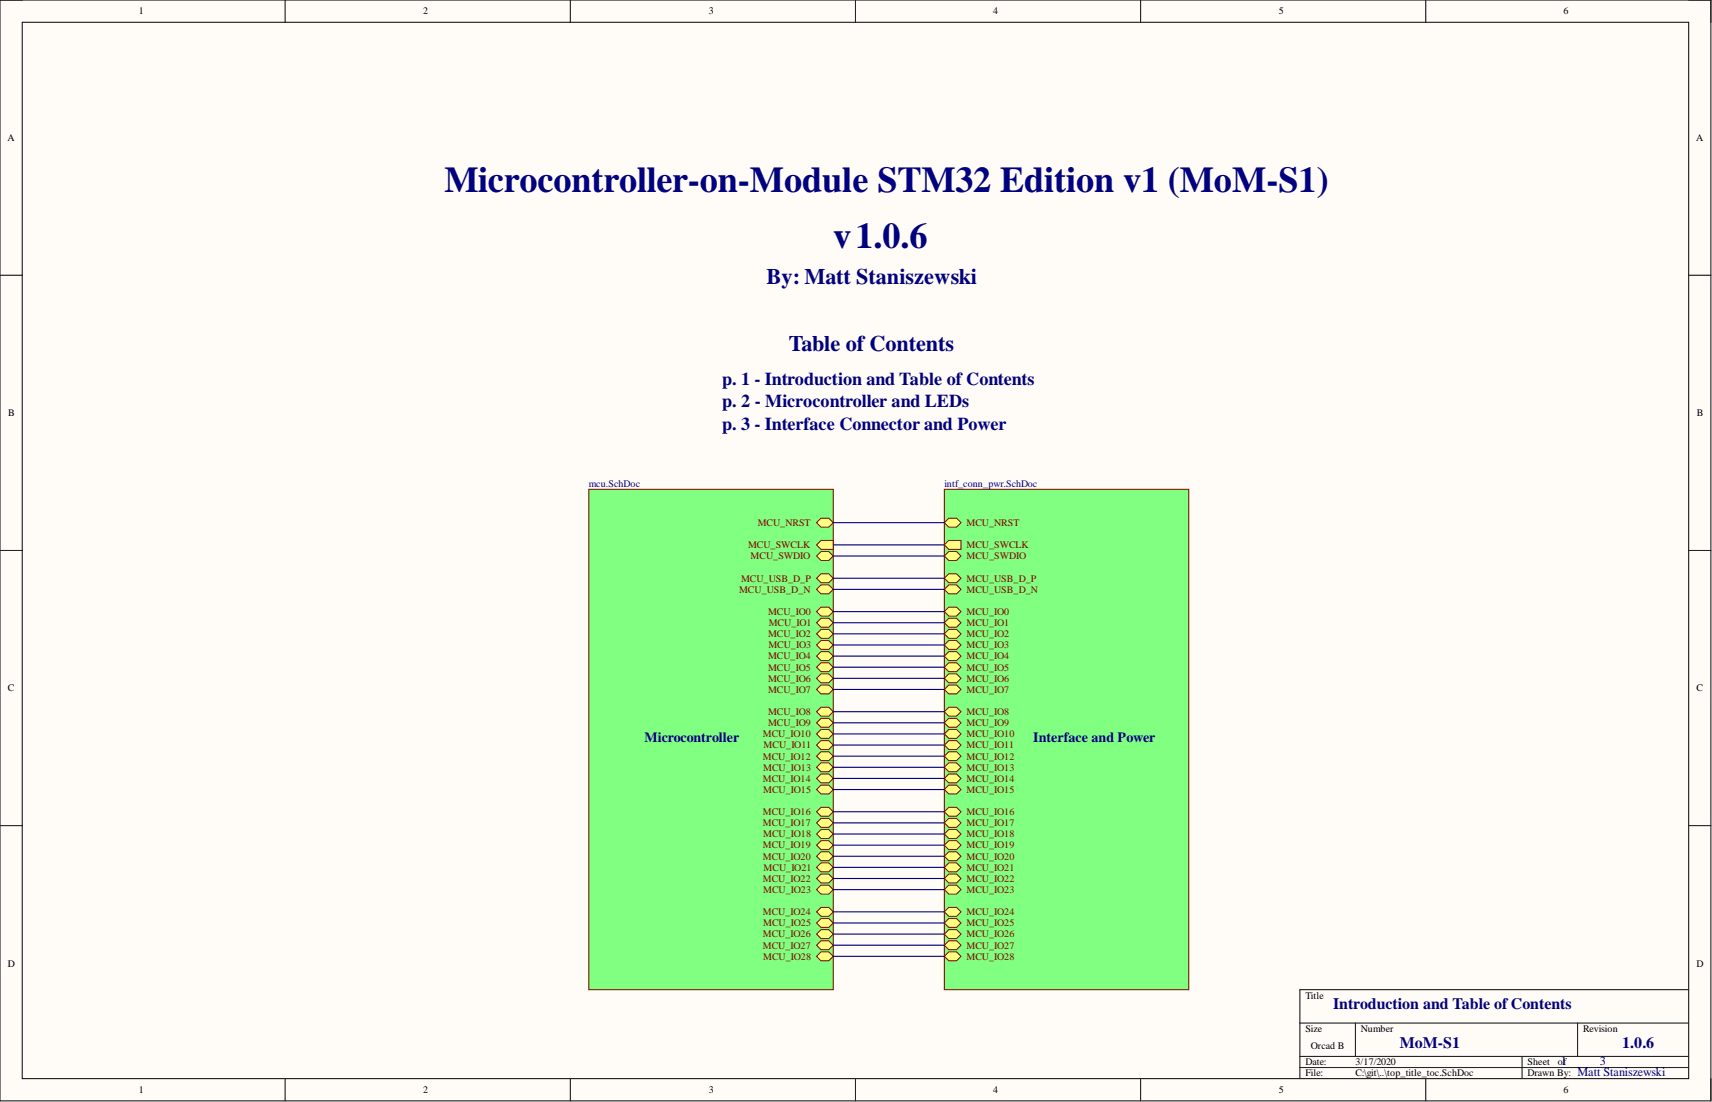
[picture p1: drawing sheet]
<svg xmlns="http://www.w3.org/2000/svg" width="391mm" height="252mm" viewBox="0 0 391 252" stroke-linecap="round" stroke-linejoin="round" font-family="sans-serif">
<path d="M0 0h390.6v251.3h-390.6z" fill-rule="evenodd" fill="#fffcf8"/>
<path d="M0 0h390.6v251.3h-390.6z" fill="none" stroke="#000" stroke-width=".23"/>
<path d="M5.1 5.1h380.5v241.1h-380.5z" fill-rule="evenodd" fill="#fffcf8"/>
<g fill="none" stroke="#000" stroke-width=".23">
<path d="M0 0h5.1M5.1 5.1h380.5v241.1h-380.5zM65.1 0v5.1M130.2 0v5.1M195.3 0v5.1M260.4 0v5.1M325.5 0v5.1M385.6 0h5v5.1M0 62.8h5.1M385.6 62.8h5M0 125.6h5.1M385.6 125.6h5"/>
<path d="M0 188.5h5.1M385.6 188.5h5M296.8 233.5h88.8M309.5 233.5v7.6M360.2 233.5v7.6M385.6 225.9h-88.8v20.3M65.1 246.2v5.1M130.2 246.2v5.1M195.3 246.2v5.1M260.4 246.2v5.1M296.8 241.1h88.8M296.8 243.7h88.8"/>
<path d="M325.5 246.2v5.1M347.5 241.1v5.1M390.6 246.2v5.1"/>
</g>
<path d="M134.4 111.7h55.8v114.2h-55.8z" fill-rule="evenodd" fill="#80ff80"/>
<path d="M134.4 111.7h55.8v114.2h-55.8z" fill="none" stroke="#800000" stroke-width=".23"/>
<path d="M187.5 131h1.7l1 1-1 1h-1.7l-1.1-1z" fill-rule="evenodd" fill="#ffff80"/>
<path d="M187.5 131h1.7l1 1-1 1h-1.7l-1.1-1z" fill="none" stroke="#800000" stroke-width=".23"/>
<path d="M187.5 133.5h1.7l1 1-1 1h-1.7l-1.1-1z" fill-rule="evenodd" fill="#ffff80"/>
<path d="M187.5 133.5h1.7l1 1-1 1h-1.7l-1.1-1z" fill="none" stroke="#800000" stroke-width=".23"/>
<path d="M187.5 123.4h2.7v2h-2.7l-1.1-1z" fill-rule="evenodd" fill="#ffff80"/>
<path d="M187.5 123.4h2.7v2h-2.7l-1.1-1z" fill="none" stroke="#800000" stroke-width=".23"/>
<path d="M187.5 125.9h1.7l1 1-1 1h-1.7l-1.1-1z" fill-rule="evenodd" fill="#ffff80"/>
<path d="M187.5 125.9h1.7l1 1-1 1h-1.7l-1.1-1z" fill="none" stroke="#800000" stroke-width=".23"/>
<path d="M187.5 217.3h1.7l1 1-1 1h-1.7l-1.1-1z" fill-rule="evenodd" fill="#ffff80"/>
<path d="M187.5 217.3h1.7l1 1-1 1h-1.7l-1.1-1z" fill="none" stroke="#800000" stroke-width=".23"/>
<path d="M187.5 212.2h1.7l1 1-1 1h-1.7l-1.1-1z" fill-rule="evenodd" fill="#ffff80"/>
<path d="M187.5 212.2h1.7l1 1-1 1h-1.7l-1.1-1z" fill="none" stroke="#800000" stroke-width=".23"/>
<path d="M187.5 207.1h1.7l1 1-1 1h-1.7l-1.1-1z" fill-rule="evenodd" fill="#ffff80"/>
<path d="M187.5 207.1h1.7l1 1-1 1h-1.7l-1.1-1z" fill="none" stroke="#800000" stroke-width=".23"/>
<path d="M187.5 214.7h1.7l1 1-1 1.1h-1.7l-1.1-1.1z" fill-rule="evenodd" fill="#ffff80"/>
<path d="M187.5 214.7h1.7l1 1-1 1.1h-1.7l-1.1-1.1z" fill="none" stroke="#800000" stroke-width=".23"/>
<path d="M187.5 197h1.7l1 1-1 1h-1.7l-1.1-1z" fill-rule="evenodd" fill="#ffff80"/>
<path d="M187.5 197h1.7l1 1-1 1h-1.7l-1.1-1z" fill="none" stroke="#800000" stroke-width=".23"/>
<path d="M187.5 199.5h1.7l1 1-1 1h-1.7l-1.1-1z" fill-rule="evenodd" fill="#ffff80"/>
<path d="M187.5 199.5h1.7l1 1-1 1h-1.7l-1.1-1z" fill="none" stroke="#800000" stroke-width=".23"/>
<path d="M187.5 209.7h1.7l1 1-1 1h-1.7l-1.1-1z" fill-rule="evenodd" fill="#ffff80"/>
<path d="M187.5 209.7h1.7l1 1-1 1h-1.7l-1.1-1z" fill="none" stroke="#800000" stroke-width=".23"/>
<path d="M187.5 202h1.7l1 1.1-1 1h-1.7l-1.1-1z" fill-rule="evenodd" fill="#ffff80"/>
<path d="M187.5 202h1.7l1 1.1-1 1h-1.7l-1.1-1z" fill="none" stroke="#800000" stroke-width=".23"/>
<path d="M187.5 186.8h1.7l1 1-1 1h-1.7l-1.1-1z" fill-rule="evenodd" fill="#ffff80"/>
<path d="M187.5 186.8h1.7l1 1-1 1h-1.7l-1.1-1z" fill="none" stroke="#800000" stroke-width=".23"/>
<path d="M187.5 189.3h1.7l1 1.1-1 1h-1.7l-1.1-1z" fill-rule="evenodd" fill="#ffff80"/>
<path d="M187.5 189.3h1.7l1 1.1-1 1h-1.7l-1.1-1z" fill="none" stroke="#800000" stroke-width=".23"/>
<path d="M187.5 179.2h1.7l1 1-1 1h-1.7l-1.1-1z" fill-rule="evenodd" fill="#ffff80"/>
<path d="M187.5 179.2h1.7l1 1-1 1h-1.7l-1.1-1z" fill="none" stroke="#800000" stroke-width=".23"/>
<path d="M187.5 176.7h1.7l1 1-1 1h-1.7l-1.1-1z" fill-rule="evenodd" fill="#ffff80"/>
<path d="M187.5 176.7h1.7l1 1-1 1h-1.7l-1.1-1z" fill="none" stroke="#800000" stroke-width=".23"/>
<path d="M187.5 166.5h1.7l1 1-1 1h-1.7l-1.1-1z" fill-rule="evenodd" fill="#ffff80"/>
<path d="M187.5 166.5h1.7l1 1-1 1h-1.7l-1.1-1z" fill="none" stroke="#800000" stroke-width=".23"/>
<path d="M187.5 164h1.7l1 1-1 1h-1.7l-1.1-1z" fill-rule="evenodd" fill="#ffff80"/>
<path d="M187.5 164h1.7l1 1-1 1h-1.7l-1.1-1z" fill="none" stroke="#800000" stroke-width=".23"/>
<path d="M187.5 184.3h1.7l1 1-1 1h-1.7l-1.1-1z" fill-rule="evenodd" fill="#ffff80"/>
<path d="M187.5 184.3h1.7l1 1-1 1h-1.7l-1.1-1z" fill="none" stroke="#800000" stroke-width=".23"/>
<path d="M187.5 174.1h1.7l1 1-1 1.1h-1.7l-1.1-1.1z" fill-rule="evenodd" fill="#ffff80"/>
<path d="M187.5 174.1h1.7l1 1-1 1.1h-1.7l-1.1-1.1z" fill="none" stroke="#800000" stroke-width=".23"/>
<path d="M187.5 194.4h1.7l1 1-1 1.1h-1.7l-1.1-1.1z" fill-rule="evenodd" fill="#ffff80"/>
<path d="M187.5 194.4h1.7l1 1-1 1.1h-1.7l-1.1-1.1z" fill="none" stroke="#800000" stroke-width=".23"/>
<path d="M187.5 156.4h1.7l1 1-1 1h-1.7l-1.1-1z" fill-rule="evenodd" fill="#ffff80"/>
<path d="M187.5 156.4h1.7l1 1-1 1h-1.7l-1.1-1z" fill="none" stroke="#800000" stroke-width=".23"/>
<path d="M187.5 171.6h1.7l1 1-1 1h-1.7l-1.1-1z" fill-rule="evenodd" fill="#ffff80"/>
<path d="M187.5 171.6h1.7l1 1-1 1h-1.7l-1.1-1z" fill="none" stroke="#800000" stroke-width=".23"/>
<path d="M187.5 191.9h1.7l1 1-1 1h-1.7l-1.1-1z" fill-rule="evenodd" fill="#ffff80"/>
<path d="M187.5 191.9h1.7l1 1-1 1h-1.7l-1.1-1z" fill="none" stroke="#800000" stroke-width=".23"/>
<path d="M187.5 161.4h1.7l1 1-1 1.1h-1.7l-1.1-1.1z" fill-rule="evenodd" fill="#ffff80"/>
<path d="M187.5 161.4h1.7l1 1-1 1.1h-1.7l-1.1-1.1z" fill="none" stroke="#800000" stroke-width=".23"/>
<path d="M187.5 169h1.7l1 1.1-1 1h-1.7l-1.1-1z" fill-rule="evenodd" fill="#ffff80"/>
<path d="M187.5 169h1.7l1 1.1-1 1h-1.7l-1.1-1z" fill="none" stroke="#800000" stroke-width=".23"/>
<path d="M187.5 153.8h1.7l1 1-1 1h-1.7l-1.1-1z" fill-rule="evenodd" fill="#ffff80"/>
<path d="M187.5 153.8h1.7l1 1-1 1h-1.7l-1.1-1z" fill="none" stroke="#800000" stroke-width=".23"/>
<path d="M187.5 148.7h1.7l1 1.1-1 1h-1.7l-1.1-1z" fill-rule="evenodd" fill="#ffff80"/>
<path d="M187.5 148.7h1.7l1 1.1-1 1h-1.7l-1.1-1z" fill="none" stroke="#800000" stroke-width=".23"/>
<path d="M187.5 141.1h1.7l1 1-1 1.1h-1.7l-1.1-1.1z" fill-rule="evenodd" fill="#ffff80"/>
<path d="M187.5 141.1h1.7l1 1-1 1.1h-1.7l-1.1-1.1z" fill="none" stroke="#800000" stroke-width=".23"/>
<path d="M187.5 146.2h1.7l1 1-1 1h-1.7l-1.1-1z" fill-rule="evenodd" fill="#ffff80"/>
<path d="M187.5 146.2h1.7l1 1-1 1h-1.7l-1.1-1z" fill="none" stroke="#800000" stroke-width=".23"/>
<path d="M187.5 151.3h1.7l1 1-1 1h-1.7l-1.1-1z" fill-rule="evenodd" fill="#ffff80"/>
<path d="M187.5 151.3h1.7l1 1-1 1h-1.7l-1.1-1z" fill="none" stroke="#800000" stroke-width=".23"/>
<path d="M187.5 138.6h1.7l1 1-1 1h-1.7l-1.1-1z" fill-rule="evenodd" fill="#ffff80"/>
<path d="M187.5 138.6h1.7l1 1-1 1h-1.7l-1.1-1z" fill="none" stroke="#800000" stroke-width=".23"/>
<path d="M187.5 143.7h1.7l1 1-1 1h-1.7l-1.1-1z" fill-rule="evenodd" fill="#ffff80"/>
<path d="M187.5 143.7h1.7l1 1-1 1h-1.7l-1.1-1z" fill="none" stroke="#800000" stroke-width=".23"/>
<path d="M187.5 118.3h1.7l1 1-1 1h-1.7l-1.1-1z" fill-rule="evenodd" fill="#ffff80"/>
<path d="M187.5 118.3h1.7l1 1-1 1h-1.7l-1.1-1z" fill="none" stroke="#800000" stroke-width=".23"/>
<path d="M215.6 111.7h55.8v114.2h-55.8z" fill-rule="evenodd" fill="#80ff80"/>
<path d="M215.6 111.7h55.8v114.2h-55.8z" fill="none" stroke="#800000" stroke-width=".23"/>
<path d="M216.6 118.3h1.8l1 1-1 1h-1.8l-1-1z" fill-rule="evenodd" fill="#ffff80"/>
<path d="M216.6 118.3h1.8l1 1-1 1h-1.8l-1-1z" fill="none" stroke="#800000" stroke-width=".23"/>
<path d="M216.6 131h1.8l1 1-1 1h-1.8l-1-1z" fill-rule="evenodd" fill="#ffff80"/>
<path d="M216.6 131h1.8l1 1-1 1h-1.8l-1-1z" fill="none" stroke="#800000" stroke-width=".23"/>
<path d="M216.6 133.5h1.8l1 1-1 1h-1.8l-1-1z" fill-rule="evenodd" fill="#ffff80"/>
<path d="M216.6 133.5h1.8l1 1-1 1h-1.8l-1-1z" fill="none" stroke="#800000" stroke-width=".23"/>
<path d="M216.6 123.4h2.8v2h-2.8l-1-1z" fill-rule="evenodd" fill="#ffff80"/>
<path d="M216.6 123.4h2.8v2h-2.8l-1-1z" fill="none" stroke="#800000" stroke-width=".23"/>
<path d="M216.6 125.9h1.8l1 1-1 1h-1.8l-1-1z" fill-rule="evenodd" fill="#ffff80"/>
<path d="M216.6 125.9h1.8l1 1-1 1h-1.8l-1-1z" fill="none" stroke="#800000" stroke-width=".23"/>
<path d="M216.6 217.3h1.8l1 1-1 1h-1.8l-1-1z" fill-rule="evenodd" fill="#ffff80"/>
<path d="M216.6 217.3h1.8l1 1-1 1h-1.8l-1-1z" fill="none" stroke="#800000" stroke-width=".23"/>
<path d="M216.6 214.7h1.8l1 1-1 1.1h-1.8l-1-1.1z" fill-rule="evenodd" fill="#ffff80"/>
<path d="M216.6 214.7h1.8l1 1-1 1.1h-1.8l-1-1.1z" fill="none" stroke="#800000" stroke-width=".23"/>
<path d="M216.6 212.2h1.8l1 1-1 1h-1.8l-1-1z" fill-rule="evenodd" fill="#ffff80"/>
<path d="M216.6 212.2h1.8l1 1-1 1h-1.8l-1-1z" fill="none" stroke="#800000" stroke-width=".23"/>
<path d="M216.6 209.7h1.8l1 1-1 1h-1.8l-1-1z" fill-rule="evenodd" fill="#ffff80"/>
<path d="M216.6 209.7h1.8l1 1-1 1h-1.8l-1-1z" fill="none" stroke="#800000" stroke-width=".23"/>
<path d="M216.6 207.1h1.8l1 1-1 1h-1.8l-1-1z" fill-rule="evenodd" fill="#ffff80"/>
<path d="M216.6 207.1h1.8l1 1-1 1h-1.8l-1-1z" fill="none" stroke="#800000" stroke-width=".23"/>
<path d="M216.6 202h1.8l1 1.1-1 1h-1.8l-1-1z" fill-rule="evenodd" fill="#ffff80"/>
<path d="M216.6 202h1.8l1 1.1-1 1h-1.8l-1-1z" fill="none" stroke="#800000" stroke-width=".23"/>
<path d="M216.6 199.5h1.8l1 1-1 1h-1.8l-1-1z" fill-rule="evenodd" fill="#ffff80"/>
<path d="M216.6 199.5h1.8l1 1-1 1h-1.8l-1-1z" fill="none" stroke="#800000" stroke-width=".23"/>
<path d="M216.6 197h1.8l1 1-1 1h-1.8l-1-1z" fill-rule="evenodd" fill="#ffff80"/>
<path d="M216.6 197h1.8l1 1-1 1h-1.8l-1-1z" fill="none" stroke="#800000" stroke-width=".23"/>
<path d="M216.6 194.4h1.8l1 1-1 1.1h-1.8l-1-1.1z" fill-rule="evenodd" fill="#ffff80"/>
<path d="M216.6 194.4h1.8l1 1-1 1.1h-1.8l-1-1.1z" fill="none" stroke="#800000" stroke-width=".23"/>
<path d="M216.6 191.9h1.8l1 1-1 1h-1.8l-1-1z" fill-rule="evenodd" fill="#ffff80"/>
<path d="M216.6 191.9h1.8l1 1-1 1h-1.8l-1-1z" fill="none" stroke="#800000" stroke-width=".23"/>
<path d="M216.6 148.7h1.8l1 1.1-1 1h-1.8l-1-1z" fill-rule="evenodd" fill="#ffff80"/>
<path d="M216.6 148.7h1.8l1 1.1-1 1h-1.8l-1-1z" fill="none" stroke="#800000" stroke-width=".23"/>
<path d="M216.6 151.3h1.8l1 1-1 1h-1.8l-1-1z" fill-rule="evenodd" fill="#ffff80"/>
<path d="M216.6 151.3h1.8l1 1-1 1h-1.8l-1-1z" fill="none" stroke="#800000" stroke-width=".23"/>
<path d="M216.6 146.2h1.8l1 1-1 1h-1.8l-1-1z" fill-rule="evenodd" fill="#ffff80"/>
<path d="M216.6 146.2h1.8l1 1-1 1h-1.8l-1-1z" fill="none" stroke="#800000" stroke-width=".23"/>
<path d="M216.6 143.7h1.8l1 1-1 1h-1.8l-1-1z" fill-rule="evenodd" fill="#ffff80"/>
<path d="M216.6 143.7h1.8l1 1-1 1h-1.8l-1-1z" fill="none" stroke="#800000" stroke-width=".23"/>
<path d="M216.6 141.1h1.8l1 1-1 1.1h-1.8l-1-1.1z" fill-rule="evenodd" fill="#ffff80"/>
<path d="M216.6 141.1h1.8l1 1-1 1.1h-1.8l-1-1.1z" fill="none" stroke="#800000" stroke-width=".23"/>
<path d="M216.6 138.6h1.8l1 1-1 1h-1.8l-1-1z" fill-rule="evenodd" fill="#ffff80"/>
<path d="M216.6 138.6h1.8l1 1-1 1h-1.8l-1-1z" fill="none" stroke="#800000" stroke-width=".23"/>
<path d="M216.6 161.4h1.8l1 1-1 1.1h-1.8l-1-1.1z" fill-rule="evenodd" fill="#ffff80"/>
<path d="M216.6 161.4h1.8l1 1-1 1.1h-1.8l-1-1.1z" fill="none" stroke="#800000" stroke-width=".23"/>
<path d="M216.6 169h1.8l1 1.1-1 1h-1.8l-1-1z" fill-rule="evenodd" fill="#ffff80"/>
<path d="M216.6 169h1.8l1 1.1-1 1h-1.8l-1-1z" fill="none" stroke="#800000" stroke-width=".23"/>
<path d="M216.6 171.6h1.8l1 1-1 1h-1.8l-1-1z" fill-rule="evenodd" fill="#ffff80"/>
<path d="M216.6 171.6h1.8l1 1-1 1h-1.8l-1-1z" fill="none" stroke="#800000" stroke-width=".23"/>
<path d="M216.6 174.1h1.8l1 1-1 1.1h-1.8l-1-1.1z" fill-rule="evenodd" fill="#ffff80"/>
<path d="M216.6 174.1h1.8l1 1-1 1.1h-1.8l-1-1.1z" fill="none" stroke="#800000" stroke-width=".23"/>
<path d="M216.6 164h1.8l1 1-1 1h-1.8l-1-1z" fill-rule="evenodd" fill="#ffff80"/>
<path d="M216.6 164h1.8l1 1-1 1h-1.8l-1-1z" fill="none" stroke="#800000" stroke-width=".23"/>
<path d="M216.6 166.5h1.8l1 1-1 1h-1.8l-1-1z" fill-rule="evenodd" fill="#ffff80"/>
<path d="M216.6 166.5h1.8l1 1-1 1h-1.8l-1-1z" fill="none" stroke="#800000" stroke-width=".23"/>
<path d="M216.6 176.7h1.8l1 1-1 1h-1.8l-1-1z" fill-rule="evenodd" fill="#ffff80"/>
<path d="M216.6 176.7h1.8l1 1-1 1h-1.8l-1-1z" fill="none" stroke="#800000" stroke-width=".23"/>
<path d="M216.6 179.2h1.8l1 1-1 1h-1.8l-1-1z" fill-rule="evenodd" fill="#ffff80"/>
<path d="M216.6 179.2h1.8l1 1-1 1h-1.8l-1-1z" fill="none" stroke="#800000" stroke-width=".23"/>
<path d="M216.6 184.3h1.8l1 1-1 1h-1.8l-1-1z" fill-rule="evenodd" fill="#ffff80"/>
<path d="M216.6 184.3h1.8l1 1-1 1h-1.8l-1-1z" fill="none" stroke="#800000" stroke-width=".23"/>
<path d="M216.6 186.8h1.8l1 1-1 1h-1.8l-1-1z" fill-rule="evenodd" fill="#ffff80"/>
<path d="M216.6 186.8h1.8l1 1-1 1h-1.8l-1-1z" fill="none" stroke="#800000" stroke-width=".23"/>
<path d="M216.6 189.3h1.8l1 1.1-1 1h-1.8l-1-1z" fill-rule="evenodd" fill="#ffff80"/>
<path d="M216.6 189.3h1.8l1 1.1-1 1h-1.8l-1-1z" fill="none" stroke="#800000" stroke-width=".23"/>
<path d="M216.6 156.4h1.8l1 1-1 1h-1.8l-1-1z" fill-rule="evenodd" fill="#ffff80"/>
<path d="M216.6 156.4h1.8l1 1-1 1h-1.8l-1-1z" fill="none" stroke="#800000" stroke-width=".23"/>
<path d="M216.6 153.8h1.8l1 1-1 1h-1.8l-1-1z" fill-rule="evenodd" fill="#ffff80"/>
<path d="M216.6 153.8h1.8l1 1-1 1h-1.8l-1-1z" fill="none" stroke="#800000" stroke-width=".23"/>
<g fill="none" stroke="#000080" stroke-width=".25">
<path d="M190.2 119.3h25.4M190.2 124.4h25.4M190.2 126.9h25.4M190.2 132h25.4M190.2 134.5h25.4M190.2 139.6h25.4M190.2 142.1h25.4M190.2 144.7h25.4M190.2 147.2h25.4M190.2 149.8h25.4M190.2 152.3h25.4M190.2 154.8h25.4"/>
<path d="M190.2 157.4h25.4M190.2 162.4h25.4M190.2 165h25.4M190.2 167.5h25.4M190.2 170.1h25.4M190.2 172.6h25.4M190.2 175.1h25.4M190.2 177.7h25.4M190.2 180.2h25.4M190.2 185.3h25.4M190.2 187.8h25.4M190.2 190.4h25.4"/>
<path d="M190.2 192.9h25.4M190.2 195.4h25.4M190.2 198h25.4M190.2 200.5h25.4M190.2 203.1h25.4M190.2 208.1h25.4M190.2 210.7h25.4M190.2 213.2h25.4M190.2 215.7h25.4M190.2 218.3h25.4"/>
</g>
<g font-size="8.3" fill="#000080">
<text x="101.5" y="43.9">Microcontroller-on-Module STM32 Edition v1 (MoM-S1)</text>
<text x="190.2" y="56.6">v1.0.6</text>
</g>
<g font-size="5.1" fill="#000080">
<text x="175" y="64.9">By: Matt Staniszewski</text>
<text x="180.1" y="80.1">Table of Contents</text>
</g>
<g font-size="4.1" fill="#000080">
<text x="164.9" y="87.9">p. 1 - Introduction and Table of Contents</text>
<text x="164.9" y="93">p. 2 - Microcontroller and LEDs</text>
<text x="164.9" y="98.1">p. 3 - Interface Connector and Power</text>
</g>
<g font-size="3.6" fill="#000080">
<text x="304.4" y="230.2">Introduction and Table ofContents</text>
<text x="319.6" y="239.1">MoM-S1</text>
<text x="370.3" y="239.1">1.0.6</text>
</g>
<g font-size="3.2" fill="#000080">
<text x="147.1" y="169.4">Microcontroller</text>
<text x="235.9" y="169.4">Interface and Power</text>
</g>
<g font-size="2.8" fill="#000080">
<text x="356.4" y="243.1">1</text>
<text x="360.2" y="245.6">Matt Staniszewski</text>
<text x="365.3" y="243.1">3</text>
</g>
<g font-size="2.3">
<text x="31.7" y="3.3">1</text>
<text x="96.6" y="3.3">2</text>
<text x="161.8" y="3.3">3</text>
<text x="226.8" y="3.3">4</text>
<text x="292" y="3.3">5</text>
<text x="357" y="3.3">6</text>
<text x="1.7" y="32.2">A</text>
<text x="387.2" y="32.2">A</text>
<text x="1.9" y="95">B</text>
<text x="387.4" y="95">B</text>
<text x="1.8" y="157.8">C</text>
<text x="387.3" y="157.8">C</text>
<text x="1.8" y="220.7">D</text>
<text x="387.3" y="220.7">D</text>
<text x="298" y="227.9">Title</text>
<text x="298" y="235.5">Size</text>
<text x="299.3" y="239.3">Orcad B</text>
<text x="310.7" y="235.5">Number</text>
<text x="361.5" y="235.5">Revision</text>
<text x="298" y="243.2">Date:</text>
<text x="298" y="245.7">File:</text>
<text x="309.5" y="243.2">3/17/2020</text>
<text x="309.5" y="245.7">C:\git\..\top_title_toc.SchDoc</text>
<text x="348.8" y="243.2">Sheet</text>
<text x="348.8" y="245.7">Drawn By:</text>
<text x="355.7" y="243.2">of</text>
<text x="31.7" y="249.5">1</text>
<text x="96.6" y="249.5">2</text>
<text x="161.8" y="249.5">3</text>
<text x="226.8" y="249.5">4</text>
<text x="292" y="249.5">5</text>
<text x="357" y="249.5">6</text>
</g>
<g font-size="2.3" fill="#000080">
<text x="134.4" y="111.2">mcu.SchDoc</text>
<text x="215.6" y="111.2">intf_conn_pwr.SchDoc</text>
</g>
<g font-size="2.3" fill="#800000">
<text x="170.8" y="125.1">MCU_SWCLK</text>
<text x="173" y="120.1">MCU_NRST</text>
<text x="220.7" y="120.1">MCU_NRST</text>
<text x="220.7" y="125.1">MCU_SWCLK</text>
<text x="171.4" y="127.7">MCU_SWDIO</text>
<text x="220.7" y="127.7">MCU_SWDIO</text>
<text x="168.8" y="135.3">MCU_USB_D_N</text>
<text x="169.2" y="132.7">MCU_USB_D_P</text>
<text x="220.7" y="132.7">MCU_USB_D_P</text>
<text x="220.7" y="135.3">MCU_USB_D_N</text>
<text x="175.4" y="140.4">MCU_IO0</text>
<text x="175.5" y="142.9">MCU_IO1</text>
<text x="220.7" y="142.9">MCU_IO1</text>
<text x="220.7" y="140.4">MCU_IO0</text>
<text x="175.4" y="145.4">MCU_IO2</text>
<text x="175.4" y="148">MCU_IO3</text>
<text x="220.7" y="148">MCU_IO3</text>
<text x="220.7" y="145.4">MCU_IO2</text>
<text x="175.4" y="155.6">MCU_IO6</text>
<text x="175.4" y="150.5">MCU_IO4</text>
<text x="175.4" y="153.1">MCU_IO5</text>
<text x="220.7" y="150.5">MCU_IO4</text>
<text x="220.7" y="153.1">MCU_IO5</text>
<text x="220.7" y="155.6">MCU_IO6</text>
<text x="175.4" y="158.1">MCU_IO7</text>
<text x="220.7" y="158.1">MCU_IO7</text>
<text x="175.4" y="165.7">MCU_IO9</text>
<text x="175.4" y="163.2">MCU_IO8</text>
<text x="220.7" y="163.2">MCU_IO8</text>
<text x="220.7" y="165.7">MCU_IO9</text>
<text x="174.2" y="168.3">MCU_IO10</text>
<text x="174.2" y="173.4">MCU_IO12</text>
<text x="174.3" y="170.8">MCU_IO11</text>
<text x="220.7" y="170.8">MCU_IO11</text>
<text x="220.7" y="173.4">MCU_IO12</text>
<text x="220.7" y="168.3">MCU_IO10</text>
<text x="174.2" y="178.4">MCU_IO14</text>
<text x="174.3" y="175.9">MCU_IO13</text>
<text x="220.7" y="175.9">MCU_IO13</text>
<text x="220.7" y="178.4">MCU_IO14</text>
<text x="174.3" y="181">MCU_IO15</text>
<text x="220.7" y="181">MCU_IO15</text>
<text x="174.2" y="188.6">MCU_IO17</text>
<text x="174.2" y="186">MCU_IO16</text>
<text x="174.3" y="191.1">MCU_IO18</text>
<text x="220.7" y="186">MCU_IO16</text>
<text x="220.7" y="188.6">MCU_IO17</text>
<text x="220.7" y="191.1">MCU_IO18</text>
<text x="174.2" y="196.2">MCU_IO20</text>
<text x="174.2" y="193.7">MCU_IO19</text>
<text x="220.7" y="196.2">MCU_IO20</text>
<text x="220.7" y="193.7">MCU_IO19</text>
<text x="174.2" y="201.3">MCU_IO22</text>
<text x="174.3" y="203.8">MCU_IO23</text>
<text x="174.3" y="198.7">MCU_IO21</text>
<text x="220.7" y="203.8">MCU_IO23</text>
<text x="220.7" y="201.3">MCU_IO22</text>
<text x="220.7" y="198.7">MCU_IO21</text>
<text x="174.2" y="208.9">MCU_IO24</text>
<text x="220.7" y="208.9">MCU_IO24</text>
<text x="174.2" y="214">MCU_IO26</text>
<text x="174.3" y="211.4">MCU_IO25</text>
<text x="220.7" y="214">MCU_IO26</text>
<text x="220.7" y="211.4">MCU_IO25</text>
<text x="174.2" y="216.5">MCU_IO27</text>
<text x="174.3" y="219">MCU_IO28</text>
<text x="220.7" y="219">MCU_IO28</text>
<text x="220.7" y="216.5">MCU_IO27</text>
</g>
</svg>
